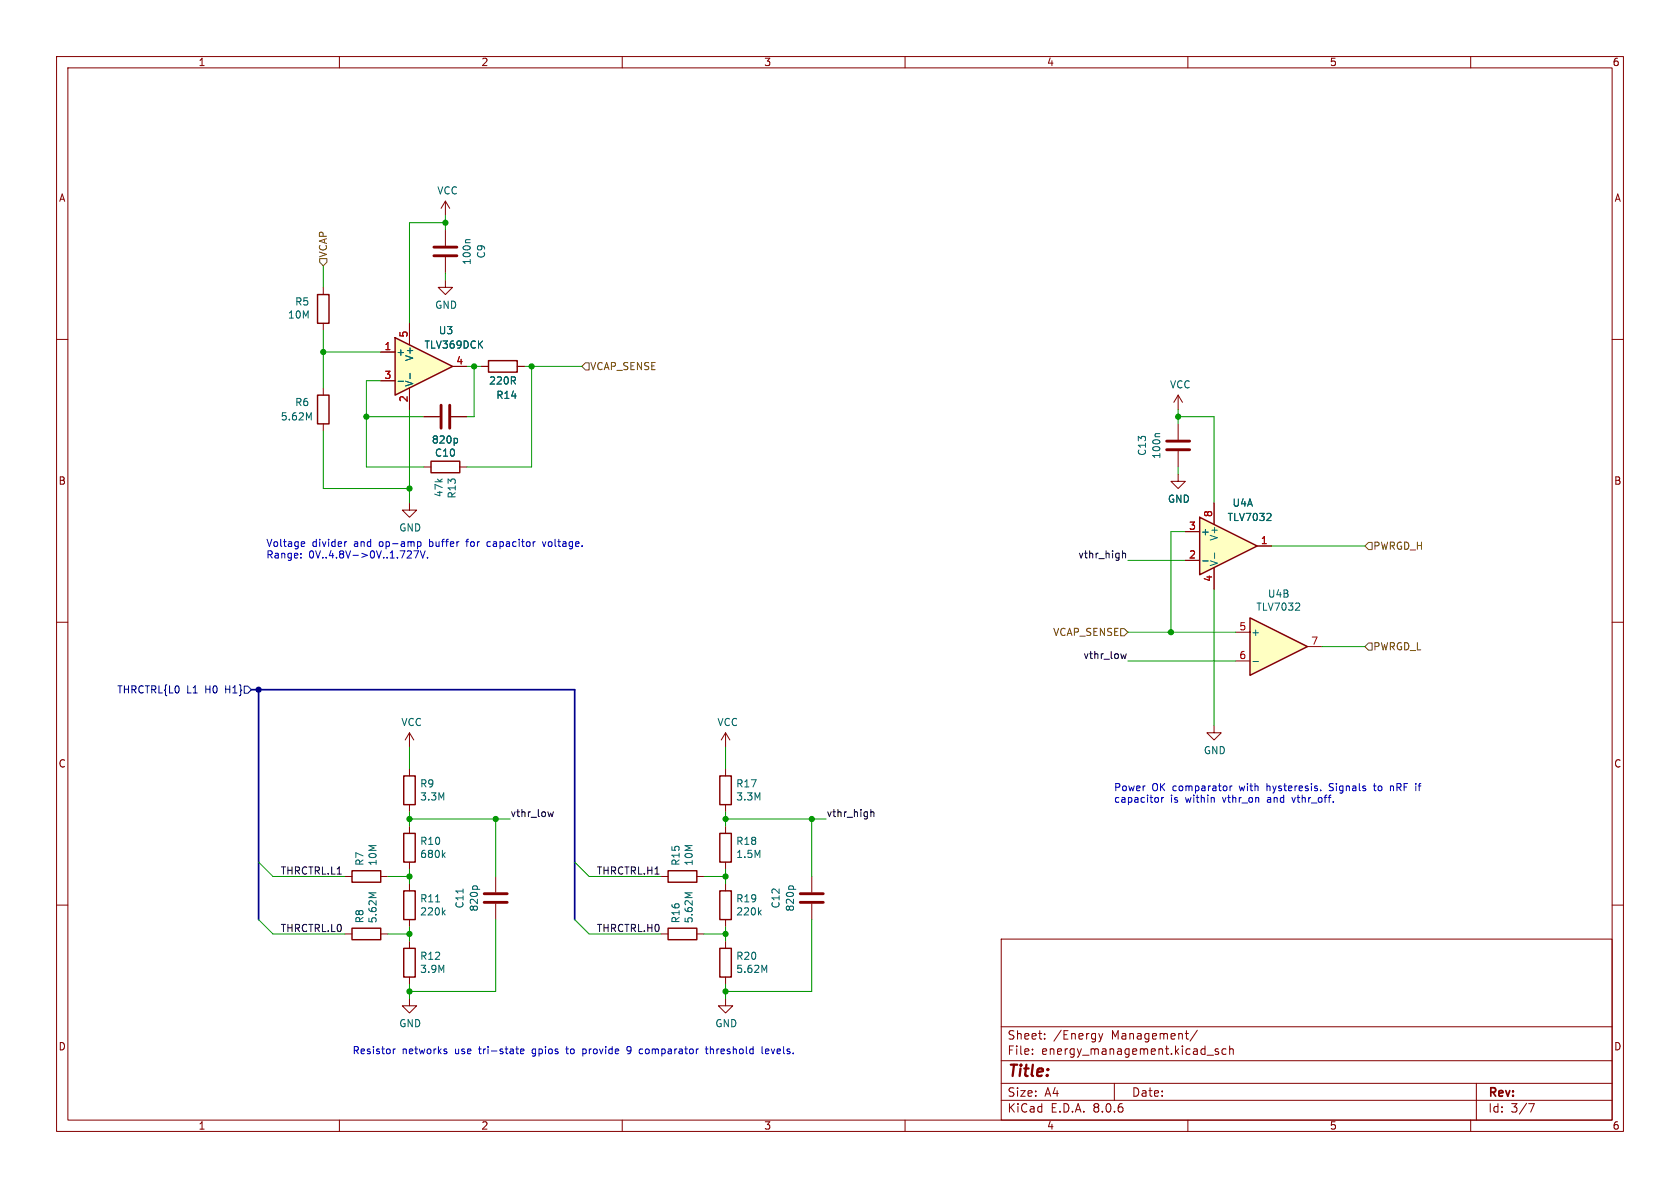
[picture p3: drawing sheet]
<svg xmlns="http://www.w3.org/2000/svg" width="297mm" height="210mm" viewBox="0 0 297 210" stroke-linecap="round" stroke-linejoin="round" font-family="sans-serif">
<g fill="none" stroke="#840000" stroke-width=".18">
<path d="M10 10h277v190h-277zM12 12h273v186h-273zM60 10v2M110 10v2M160 10v2M210 10v2M260 10v2M10 60h2M78.7 49.5v1.3h1.3l-1.3 1.3-1.2-1.3h1.2M78.7 40.6v2.8M78.7 45.5v2.8M285 60h2"/>
<path d="M208.3 69.9l-.8 1.2M208.3 69.9v2.5M208.3 74.9v2.8M208.3 79.8v2.8M208.3 69.9l.7 1.2M208.3 83.8v1.3h1.2l-1.2 1.3-1.3-1.3h1.3M214.6 88.9v3.8M10 110h2M214.6 100.3v3.8M285 110h2M128.3 129.5v2.6M128.3 135.9v1.3"/>
<path d="M128.3 129.5l-.8 1.3M128.3 129.5l.7 1.3M214.6 128.3v1.2h1.3l-1.3 1.3-1.2-1.3h1.2M10 160h2M128.3 142.2v1.3M143.5 154.9v2.8M143.5 159.8v2.8M285 160h2M72.4 176.5v1.3h1.3l-1.3 1.3-1.3-1.3h1.3M72.4 166.4v1.2M72.4 172.7v1.3M128.3 176.5v1.3h1.2l-1.2 1.3-1.3-1.3h1.3"/>
<path d="M128.3 166.4v1.2M128.3 172.7v1.3M177 166h108v32h-108zM60 198v2M110 198v2M160 198v2M177 194.5h108M177 191.5h108M177 187.5h108M177 181.5h108M182.5 186.3v.1M182.5 185.5v.1"/>
<path d="M184.7 183.6v.1M184.7 182.8v.1M194.2 182.7l.4 1M194.6 183.7l-.1 .4-.3 .1M195 182.7l-.4 1M197 191.5v3M209.5 182.7h.6M210 183.7h.1M210 198v2M211.7 182.1l-1.3 2M213.4 186.5h1.1M215.4 185.5l-.4-.1-.2 .2 .1 .2 .5 .2v.3h-.6"/>
<path d="M216.7 185.5l-.4-.1-.3 .3v.4l.2 .2h.5M217.4 185.5l.2-.1 .4 .1v.9M217.4 184.9v1.5M260 198v2M261 191.5v6.5M270.2 195.1h1l-.6 1.5"/>
</g>
<path d="M76.7 43.7h4.1M76.7 45.2h4.1M206.2 78h4.1M206.2 79.5h4.1M141.5 158h4M141.5 159.5h4" fill="none" stroke="#840000" stroke-width=".51"/>
<path d="M83.1 42.4h-.6l-.2 .1M205 76.7h-.6l-.2 .1M214.7 97.7v1M139.4 156.8l.3-.2h.3l.3 .2M135.1 171.5l.4-.9v1.3" fill="none" stroke="#006464" stroke-width=".18"/>
<path d="M127.3 137.2h2v5h-2zM71.4 167.6h2v5.1h-2zM127.3 167.6h2v5.1h-2z" fill="none" stroke="#840000" stroke-width=".25"/>
<path d="M221 109.2l10.1 5.1-10.1 5.1z" fill="#ffffc2"/>
<path d="M86.4 63.8h5v2h-5zM221 109.2l10.1 5.1-10.1 5.1z" fill="none" stroke="#840000" stroke-width=".25"/>
<path d="M85.1 64.8h1.3M91.4 64.8h1.3M218.4 111.8h2.6M218.4 116.8h2.6M231.1 114.3h2.6" fill="none" stroke="#840000" stroke-width=".18"/>
<path d="M221.5 116.9h1M229.7 106.7l.1 .1-.1 .3-.7 .8h.8" fill="none" stroke="#006464" stroke-width=".18"/>
<path d="M212.1 91.4l10.1 5.1-10.1 5.1z" fill="#ffffc2"/>
<path d="M56.1 52.1h2.1v5.1h-2.1zM56.1 69.9h2.1v5h-2.1zM76.2 81.5h5.1v2.1h-5.1zM212.1 91.4l10.1 5.1-10.1 5.1z" fill="none" stroke="#840000" stroke-width=".25"/>
<path d="M57.1 50.8v1.3M57.1 57.2v1.2M57.1 68.6v1.3M57.1 74.9v1.3M74.9 73.7h2.8M79.8 73.7h2.7M74.9 82.6h1.3M81.3 82.6h1.2M209.5 99.1h2.6M209.5 94h2.6M222.2 96.5h2.6" fill="none" stroke="#840000" stroke-width=".18"/>
<path d="M54.6 73.9l.4-.9v1.2M80.6 77.5l.3 .2v.4l-.3 .2M212.6 99.2h1M224.6 90.8l.1 .2-.1 .3-.7 .7h.8" fill="none" stroke="#006464" stroke-width=".18"/>
<path d="M78 71.6v4.1M79.5 71.6v4.1" fill="none" stroke="#840000" stroke-width=".51"/>
<path d="M69.8 59.7l10.2 5.1-10.2 5.1z" fill="#ffffc2"/>
<path d="M69.8 59.7l10.2 5.1-10.2 5.1zM71.4 137.2h2v5h-2zM62.2 153.9h5.1v2.1h-5.1zM71.4 147.3h2v5.1h-2zM71.4 157.5h2v5.1h-2zM118.1 153.9h5.1v2.1h-5.1zM127.3 157.5h2v5.1h-2zM127.3 147.3h2v5.1h-2zM62.2 164.1h5.1v2h-5.1zM118.1 164.1h5.1v2h-5.1z" fill="none" stroke="#840000" stroke-width=".25"/>
<g fill="none" stroke="#840000" stroke-width=".18">
<path d="M78.7 35.6l-.7 1.2M78.7 35.6v2.5M78.7 35.6l.8 1.2M72.4 57.2v3.8M67.3 62.2h2.5M67.3 67.3h2.5M72.4 68.6v3.8M74.9 73.7h2.8M79.8 73.7h2.7M80 64.8h2.5M85.1 64.8h1.3M91.4 64.8h1.3"/>
<path d="M72.4 88.9v1.3h1.3l-1.3 1.2-1.3-1.2h1.3M209.5 99.1h2.6M209.5 94h2.6M214.6 88.9v3.8M222.2 96.5h2.6M214.6 100.3v3.8M72.4 129.5v2.6M72.4 135.9v1.3M72.4 129.5l-.8 1.3M72.4 129.5l.8 1.3M61 154.9h1.2M67.3 154.9h1.3"/>
<path d="M72.4 142.2v1.3M72.4 146.1v1.2M72.4 152.4v1.3M72.4 156.2v1.3M87.6 154.9v2.8M87.6 159.8v2.8M116.8 154.9h1.3M123.2 154.9h1.3M128.3 146.1v1.2M128.3 152.4v1.3M128.3 156.2v1.3M61 165.1h1.2"/>
<path d="M67.3 165.1h1.3M72.4 162.6v1.2M116.8 165.1h1.3M123.2 165.1h1.3M128.3 162.6v1.2"/>
</g>
<g fill="none" stroke="#006464" stroke-width=".18">
<path d="M70.4 67.4h.9M72.5 66v1M80.6 77.5l.3 .2v.4l-.3 .2M212.6 99.2h1M214.7 97.7v1M224.6 90.8l.1 .2-.1 .3-.7 .7h.8M66.5 157.8h-1.3l.9 .5M77 159.4h.7M78.3 151.1l.4 .5M78.7 150.7l-.5 .5M81.9 157.1v.8M83.6 156.8l.2-.2h.4l.2 .2"/>
<path d="M122.4 157.8h-1.3l.9 .5M78.3 161.3l.4 .4M78.7 160.9l-.5 .5M134.2 161.3l.4 .4M134.6 160.9l-.5 .5"/>
</g>
<path d="M85.6 158h4.1M85.6 159.5h4.1" fill="none" stroke="#840000" stroke-width=".51"/>
<path d="M56.5 45.7h1.3v.7l-.7 .6-.6-.6zM103.5 64.1h.6v1.3h-.6l-.6-.6zM241.9 95.9h.7v1.3h-.7l-.6-.7zM198.1 111.1h.7l.6 .7-.6 .6h-.7zM241.9 113.7h.7v1.2h-.7l-.6-.6z" fill="none" stroke="#725600" stroke-width=".18"/>
<path d="M43.2 121.3h.6l.6 .6-.6 .7h-.6z" fill="none" stroke="#000084" stroke-width=".18"/>
<path d="M198.4 97.4v1.2M198.4 97.9l.2-.1h.3l.1 .8M199.1 115.6l-.2 .8-.3-.6M97.8 143.5l-.2 .9-.3-.6M154 143.1v1.3M154 143.6l.1-.1 .3 .1 .1 .8" fill="none" stroke="#0f0f0f" stroke-width=".18"/>
<g fill="none" stroke="#0000c2" stroke-width=".18">
<path d="M53.2 98.5v.1M53.2 97.9v.1M53.4 95.8h.4l.1 .3-.6 .1M53.8 96.5l-.4 .1M61.3 95.8l-.3 .1M71.9 98.6h.8M72.7 97.7v.2M73.2 97.4h.8l-.5 1.2M73.8 95.8h.4l.2 .2-.1 .5h-.5M74.3 97.4l.4 1.2 .5-1.2M75.6 98.5v.1M82.3 95.8h.5"/>
<path d="M82.6 95.4l-.1 1.2M86.6 95.8h-.4l-.1 .2 .1 .5 .4 .1M95.9 95.8l.3 .8 .3-.8M217.5 138.9v.9M217.8 138.9l-.3 .3M233.5 139.7v.1M235 139.7l.2 .1M235.2 138.5l-.2 .3 .2 .3M242.8 138.9h.5M243 138.5v1.1l.3 .2M245.8 139.1l.4-.2 .2 .2M250.7 138.9h.5"/>
<path d="M251.2 138.5l-.3 .2v1.1M204.6 141l.2 .2v.4l-.2 .2M205.4 141v.8M205.7 141l-.3 .2M228.4 141l.3 .8M69.5 185.4v.9M69.9 185.4l-.4 .3M78.7 185.4l.3 .1M78.7 185.9h.3v.2l-.2 .2h-.2M91.2 185.4h.5M91.4 186.2l.3 .1M92 185.9l.6-.2v-.2l-.4-.1-.2 .2 .1 .6h.5"/>
<path d="M100 185.4h.5M100.2 185v1.2M103 186.2l.4 .1M103 185.4v1.3M103.4 185.4l-.4 .1M111.4 186.2l-.4 .1M111.4 185.1l-.3-.1-.3 .2 .2 .5h.4M113.3 185.4l.3 .1M113.6 186.2l-.3 .1M124.7 185.4h.5M124.9 185v1.1l.3 .2M125.6 185v1.3"/>
<path d="M125.8 185.4l-.2 .2M134.7 185v1.1l.2 .2M135.9 185.5l-.4-.1-.2 .2 .1 .6h.5M135.9 185.7l-.6 .2"/>
</g>
<path d="M44.4 121.9h57.2v40.7M45.7 121.9v40.7" fill="none" stroke="#000084" stroke-width=".3"/>
<g fill="none" stroke="#009600" stroke-width=".18">
<path d="M78.7 39.4h-6.3v17.8M78.7 38.1v2.5M57.1 47v3.8M57.1 58.4v10.2M78.7 48.3v1.2M57.1 62.2h10.2M57.1 76.2v10.2h15.3M64.8 73.7h10.1M67.3 67.3h-2.5v15.3h10.1M72.4 72.4v16.5M82.5 64.8h2.6M83.8 64.8v8.9h-1.3"/>
<path d="M92.7 64.8h10.2M94 64.8v17.8h-11.5M208.3 72.4v2.5M208.3 73.7h6.3v15.2M199.4 99.1h10.1M208.3 82.6v1.2M209.5 94h-2.5v17.8M224.8 96.5h16.5M199.4 111.8h19M199.4 116.8h19M214.6 104.1v24.2M233.7 114.3h7.6"/>
<path d="M72.4 132.1v3.8M128.3 132.1v3.8M45.7 152.4l2.6 2.5h12.7M68.6 154.9h3.8M72.4 143.5v2.6M72.4 153.7v2.5M72.4 144.8h17.8M87.6 144.8v10.1M101.6 152.4l2.5 2.5h12.7M124.5 154.9h3.8M128.3 143.5v2.6M128.3 153.7v2.5"/>
<path d="M128.3 144.8h17.7M143.5 144.8v10.1M45.7 162.6l2.6 2.5h12.7M68.6 165.1h3.8M72.4 163.8v2.6M72.4 174v2.5M87.6 162.6v12.7h-15.2M101.6 162.6l2.5 2.5h12.7M124.5 165.1h3.8M128.3 163.8v2.6M128.3 174v2.5M143.5 162.6v12.7h-15.2"/>
</g>
<g fill="#009600" stroke="#009600" stroke-width=".18">
<circle cx="72.4" cy="165.1" r=".46"/>
<circle cx="72.4" cy="154.9" r=".46"/>
<circle cx="72.4" cy="144.8" r=".46"/>
<circle cx="94" cy="64.8" r=".46"/>
<circle cx="83.8" cy="64.8" r=".46"/>
<circle cx="128.3" cy="175.3" r=".46"/>
<circle cx="128.3" cy="165.1" r=".46"/>
<circle cx="143.5" cy="144.8" r=".46"/>
<circle cx="87.6" cy="144.8" r=".46"/>
<circle cx="57.1" cy="62.2" r=".46"/>
<circle cx="64.8" cy="73.7" r=".46"/>
<circle cx="72.4" cy="86.4" r=".46"/>
<circle cx="78.7" cy="39.4" r=".46"/>
<circle cx="128.3" cy="144.8" r=".46"/>
<circle cx="208.3" cy="73.7" r=".46"/>
<circle cx="207" cy="111.8" r=".46"/>
<circle cx="128.3" cy="154.9" r=".46"/>
<circle cx="72.4" cy="175.3" r=".46"/>
</g>
<circle cx="45.7" cy="121.9" r=".46" fill="#000084" stroke="#000084" stroke-width=".18"/>
<text font-size="2.8" fill="#840000" x="178" y="190.9">Title:</text>
<g font-size="2.1" fill="#840000">
<text x="178" y="184">Sheet:</text>
<text x="186.2" y="184">/Energy</text>
<text x="196.5" y="184">Management/</text>
<text x="178" y="186.7">File:</text>
<text x="184.1" y="186.7">energy_management.kicad_sch</text>
<text x="178" y="196.9">KiCad</text>
<text x="178" y="194.1">Size:</text>
<text x="184.7" y="194.1">A4</text>
<text x="185.7" y="196.9">E.D.A.</text>
<text x="193.3" y="196.9">8.0.6</text>
<text x="200" y="194.1">Date:</text>
<text x="263" y="194.3">Rev:</text>
<text x="263" y="196.9">Id:</text>
<text x="267.1" y="196.9">3/7</text>
</g>
<g font-size="1.8" fill="#840000">
<text x="35" y="11.9">1</text>
<text x="85" y="11.9">2</text>
<text x="135" y="11.9">3</text>
<text x="185" y="11.9">4</text>
<text x="235" y="11.9">5</text>
<text x="285" y="11.9">6</text>
<text x="10.3" y="35.9">A</text>
<text x="285.3" y="35.9">A</text>
<text x="10.3" y="85.9">B</text>
<text x="285.3" y="85.9">B</text>
<text x="10.3" y="135.9">C</text>
<text x="285.3" y="135.9">C</text>
<text x="10.3" y="185.9">D</text>
<text x="285.3" y="185.9">D</text>
<text x="35" y="199.9">1</text>
<text x="85" y="199.9">2</text>
<text x="135" y="199.9">3</text>
<text x="185" y="199.9">4</text>
<text x="235" y="199.9">5</text>
<text x="285" y="199.9">6</text>
</g>
<g font-size="1.8" fill="#006464">
<text x="77.2" y="34.6">VCC</text>
<text x="83.4" y="46.9" transform="rotate(-90 83.4 46.9)">100n</text>
<text x="86" y="45.8" transform="rotate(-90 86 45.8)">C9</text>
<text x="50.8" y="56.5">10M</text>
<text x="52.1" y="54.2">R5</text>
<text x="76.8" y="54.8">GND</text>
<text x="77.5" y="59.3">U3</text>
<text x="70" y="63.1">+</text>
<text x="73.3" y="64" transform="rotate(-90 73.3 64)">V+</text>
<text x="74.9" y="61.8">TLV369DCK</text>
<text x="52.1" y="72">R6</text>
<text x="73.3" y="68.5" transform="rotate(-90 73.3 68.5)">V-</text>
<text x="86.4" y="68.2">220R</text>
<text x="87.6" y="70.7">R14</text>
<text x="206.7" y="68.9">VCC</text>
<text x="49.5" y="74.5">5.62M</text>
<text x="76.2" y="78.6">820p</text>
<text x="76.8" y="80.9">C10</text>
<text x="202.8" y="80.7" transform="rotate(-90 202.8 80.7)">C13</text>
<text x="205.3" y="81.2" transform="rotate(-90 205.3 81.2)">100n</text>
<text x="78.5" y="88" transform="rotate(-90 78.5 88)">47k</text>
<text x="80.8" y="88.2" transform="rotate(-90 80.8 88.2)">R13</text>
<text x="206.4" y="89.1">GND</text>
<text x="217.8" y="89.8">U4A</text>
<text x="70.5" y="94.2">GND</text>
<text x="212.2" y="94.8">+</text>
<text x="215.5" y="95.7" transform="rotate(-90 215.5 95.7)">V+</text>
<text x="216.9" y="92.3">TLV7032</text>
<text x="215.5" y="100.2" transform="rotate(-90 215.5 100.2)">V-</text>
<text x="224.1" y="105.8">U4B</text>
<text x="221.1" y="112.6">+</text>
<text x="222" y="108.2">TLV7032</text>
<text x="70.9" y="128.5">VCC</text>
<text x="126.7" y="128.5">VCC</text>
<text x="212.7" y="133.5">GND</text>
<text x="74.2" y="139.4">R9</text>
<text x="74.2" y="141.7">3.3M</text>
<text x="130.1" y="139.4">R17</text>
<text x="130.1" y="141.7">3.3M</text>
<text x="74.2" y="149.6">R10</text>
<text x="130.1" y="149.6">R18</text>
<text x="64.5" y="153.2" transform="rotate(-90 64.5 153.2)">R7</text>
<text x="66.8" y="153.2" transform="rotate(-90 66.8 153.2)">10M</text>
<text x="74.2" y="151.9">680k</text>
<text x="120.3" y="153.2" transform="rotate(-90 120.3 153.2)">R15</text>
<text x="122.7" y="153.2" transform="rotate(-90 122.7 153.2)">10M</text>
<text x="130.1" y="151.9">1.5M</text>
<text x="74.2" y="159.7">R11</text>
<text x="82.1" y="160.7" transform="rotate(-90 82.1 160.7)">C11</text>
<text x="84.7" y="161.2" transform="rotate(-90 84.7 161.2)">820p</text>
<text x="130.1" y="159.7">R19</text>
<text x="138" y="160.7" transform="rotate(-90 138 160.7)">C12</text>
<text x="140.6" y="161.2" transform="rotate(-90 140.6 161.2)">820p</text>
<text x="64.5" y="163.3" transform="rotate(-90 64.5 163.3)">R8</text>
<text x="66.8" y="163.3" transform="rotate(-90 66.8 163.3)">5.62M</text>
<text x="74.2" y="162">220k</text>
<text x="120.3" y="163.3" transform="rotate(-90 120.3 163.3)">R16</text>
<text x="122.7" y="163.3" transform="rotate(-90 122.7 163.3)">5.62M</text>
<text x="130.1" y="162">220k</text>
<text x="74.2" y="169.9">R12</text>
<text x="74.2" y="172.2">3.9M</text>
<text x="130.1" y="172.2">5.62M</text>
<text x="130.1" y="169.9">R20</text>
<text x="70.5" y="181.8">GND</text>
<text x="126.4" y="181.8">GND</text>
</g>
<g font-size="1.8" fill="#725600">
<text x="58" y="45.6" transform="rotate(-90 58 45.6)">VCAP</text>
<text x="104.2" y="65.6">VCAP_SENSE</text>
<text x="242.7" y="97.4">PWRGD_H</text>
<text x="186.1" y="112.6">VCAP_SENSE</text>
<text x="242.7" y="115.2">PWRGD_L</text>
</g>
<g font-size="1.8" fill="#a90000">
<text x="72.1" y="59.8" transform="rotate(-90 72.1 59.8)">5</text>
<text x="67.9" y="62">1</text>
<text x="80.6" y="64.5">4</text>
<text x="67.9" y="67.1">3</text>
<text x="72.1" y="71.2" transform="rotate(-90 72.1 71.2)">2</text>
<text x="210.1" y="93.7">3</text>
<text x="214.4" y="91.5" transform="rotate(-90 214.4 91.5)">8</text>
<text x="210.1" y="98.8">2</text>
<text x="222.8" y="96.3">1</text>
<text x="214.4" y="102.9" transform="rotate(-90 214.4 102.9)">4</text>
<text x="219" y="111.5">5</text>
<text x="219" y="116.6">6</text>
<text x="231.7" y="114">7</text>
</g>
<g font-size="1.8" fill="#0000c2">
<text x="47" y="96.8">Voltage</text>
<text x="47" y="98.8">Range:</text>
<text x="54.6" y="98.8">0V..4.8V-&gt;0V..1.727V.</text>
<text x="55.2" y="96.8">divider</text>
<text x="62.7" y="96.8">and</text>
<text x="67.3" y="96.8">op-amp</text>
<text x="76.3" y="96.8">buffer</text>
<text x="83.1" y="96.8">for</text>
<text x="87" y="96.8">capacitor</text>
<text x="97" y="96.8">voltage.</text>
<text x="196.8" y="139.9">Power</text>
<text x="196.8" y="142">capacitor</text>
<text x="203.6" y="139.9">OK comparator</text>
<text x="206.9" y="142">is</text>
<text x="209.7" y="142">within</text>
<text x="216.4" y="142">vthr_on</text>
<text x="219.4" y="139.9">with</text>
<text x="224.4" y="139.9">hysteresis.</text>
<text x="224.5" y="142">and</text>
<text x="229.1" y="142">vthr_off.</text>
<text x="235.7" y="139.9">Signals</text>
<text x="243.8" y="139.9">to</text>
<text x="246.8" y="139.9">nRF</text>
<text x="62.2" y="186.4">Resistor</text>
<text x="71.1" y="186.4">networks</text>
<text x="80.5" y="186.4">use</text>
<text x="85" y="186.4">tri-state</text>
<text x="94.6" y="186.4">gpios</text>
<text x="100.8" y="186.4">to</text>
<text x="103.8" y="186.4">provide</text>
<text x="111.9" y="186.4">9</text>
<text x="114.3" y="186.4">comparator</text>
<text x="126.3" y="186.4">threshold</text>
<text x="136.3" y="186.4">levels.</text>
</g>
<g font-size="1.8" fill="#0f0f0f">
<text x="190.5" y="98.8">vthr_high</text>
<text x="191.4" y="116.6">vthr_low</text>
<text x="90.2" y="144.5">vthr_low</text>
<text x="146" y="144.5">vthr_high</text>
<text x="49.5" y="154.7">THRCTRL.L1</text>
<text x="105.4" y="154.7">THRCTRL.H1</text>
<text x="49.5" y="164.8">THRCTRL.L0</text>
<text x="105.4" y="164.8">THRCTRL.H0</text>
</g>
<g font-size="1.8" fill="#000084">
<text x="20.6" y="122.8">THRCTRL{L0</text>
<text x="33" y="122.8">L1</text>
<text x="36.4" y="122.8">H0</text>
<text x="40.1" y="122.8">H1}</text>
</g>
</svg>
